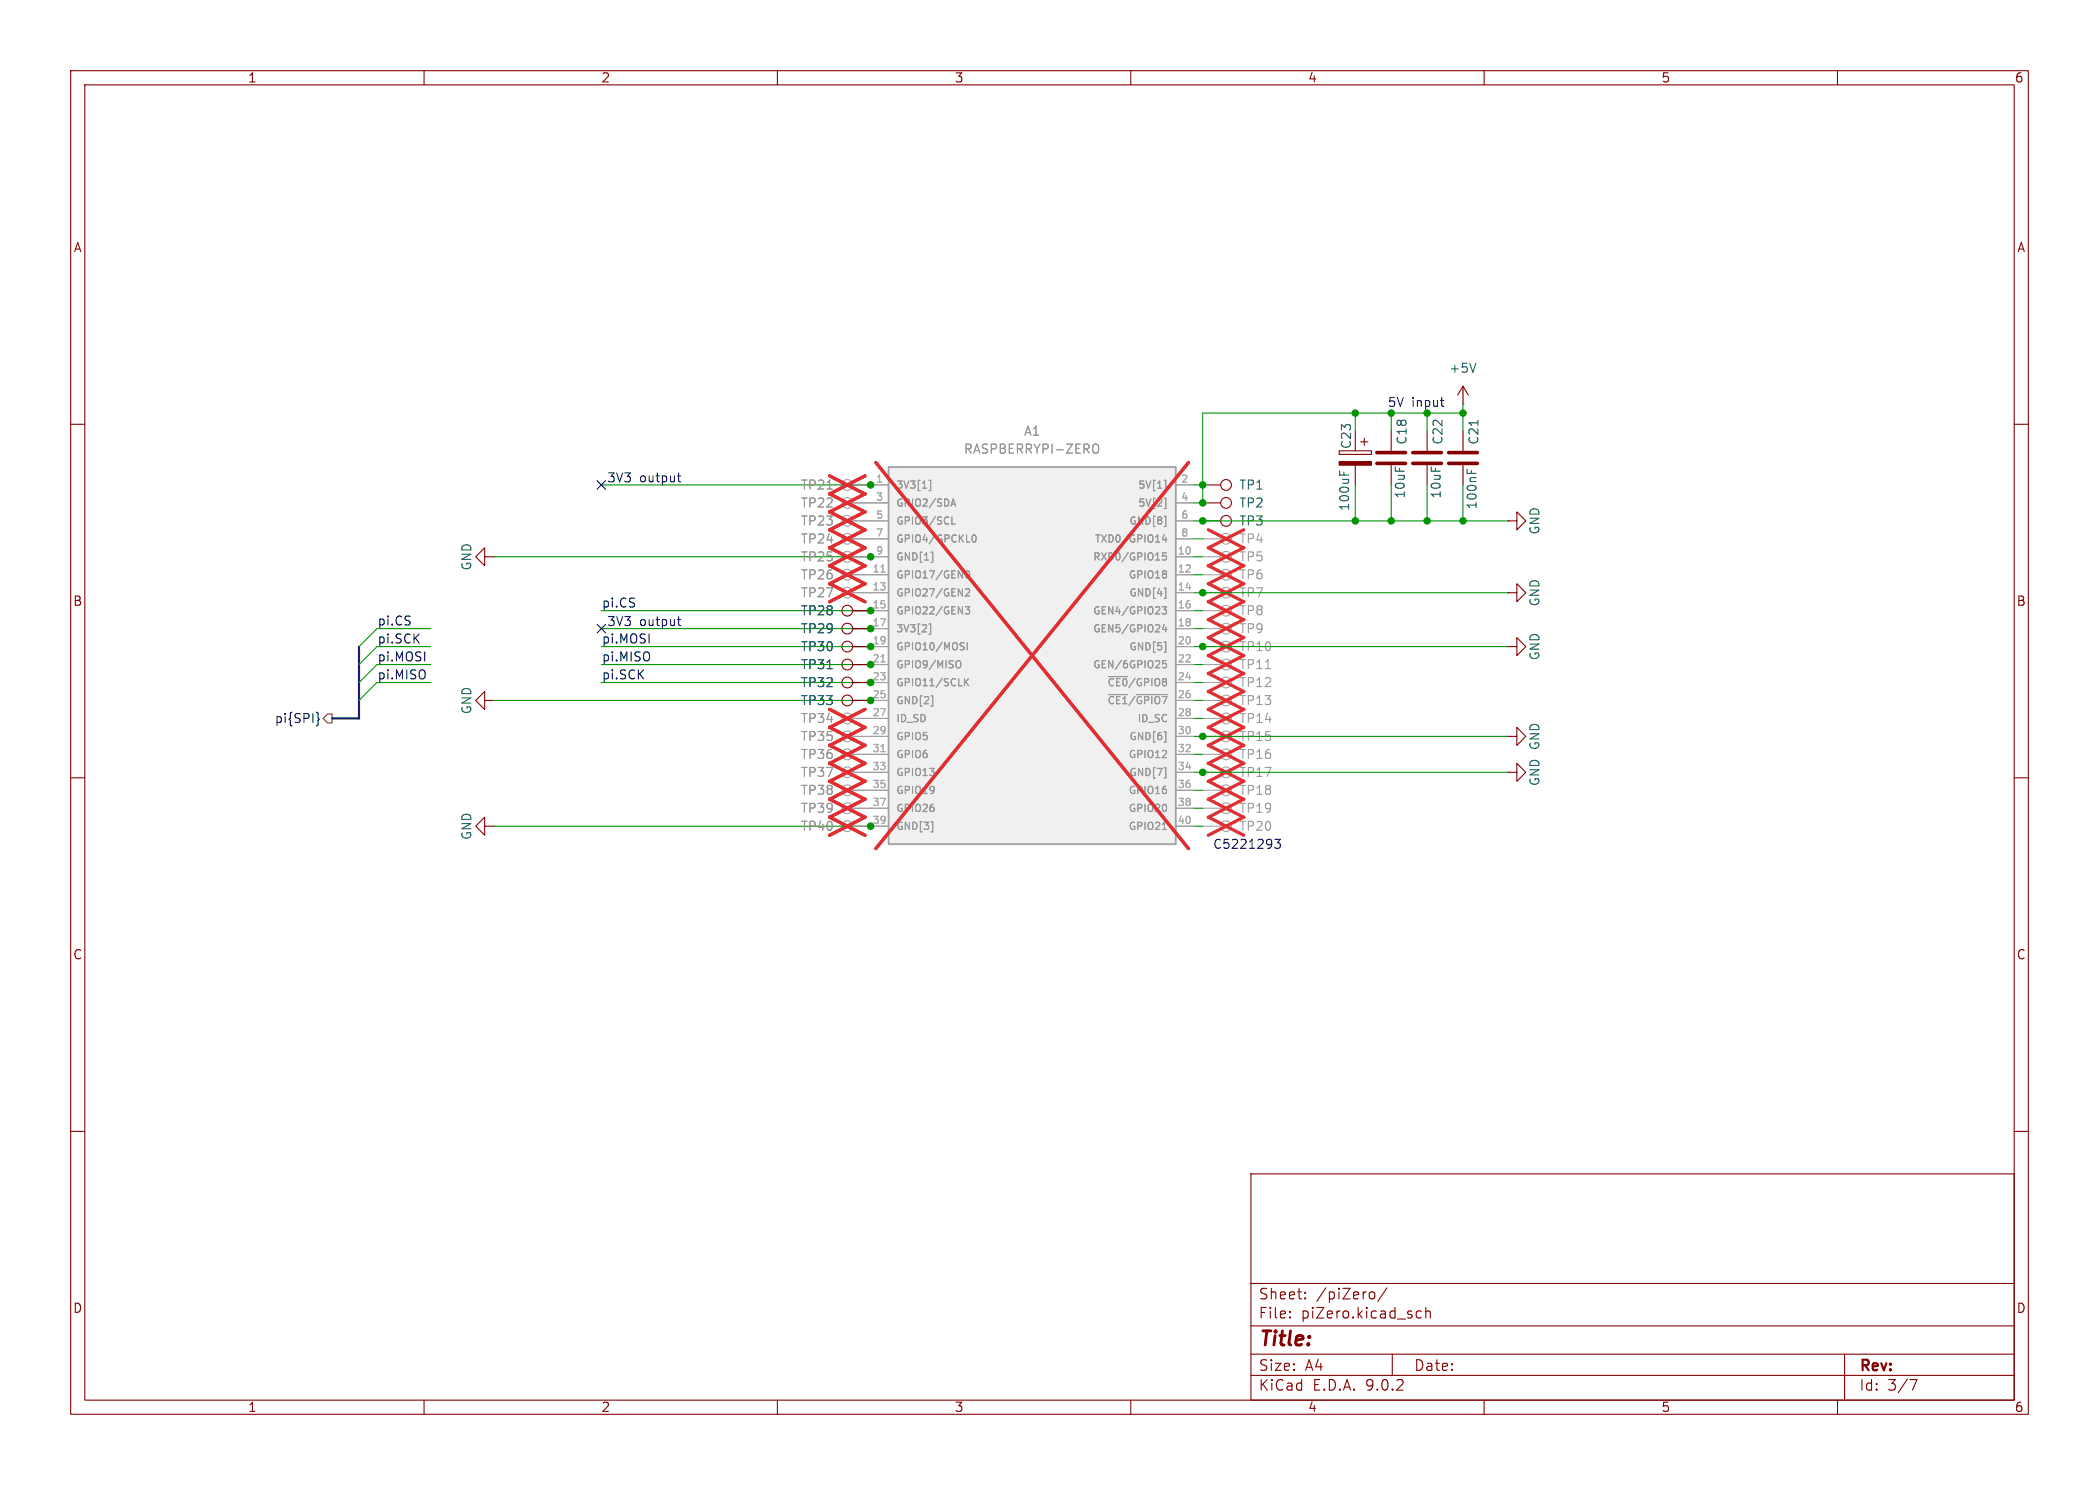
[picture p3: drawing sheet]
<svg xmlns="http://www.w3.org/2000/svg" width="297mm" height="210mm" viewBox="0 0 297 210" stroke-linecap="round" stroke-linejoin="round" font-family="sans-serif">
<g fill="none" stroke="#840000" stroke-width=".15">
<path d="M10 10h277v190h-277zM12 12h273v186h-273zM60 10v2M110 10v2M160 10v2M210 10v2M260 10v2M207 57.2h.1M207 54.6l-.8 1.3M207 54.6l.8 1.3M207 54.6v2.6M10 60h2"/>
<path d="M68.6 78.7v1.3l-1.3-1.3 1.3-1.2v1.2h1.2M69.8 78.7h.1M170.2 68.6h2.5M170.2 71.1h2.5M170.2 73.7h2.5M196.8 61v2.8M196.8 65.8v2.8M201.9 61v2.8M201.9 65.8v2.8M207 61v2.8M207 65.8v2.8M213.4 73.7h1.2v-1.3l1.3 1.3-1.3 1.2v-1.2"/>
<path d="M213.4 73.7h.1M285 60h2M68.6 99.1v1.2l-1.3-1.2 1.3-1.3v1.3h1.2M69.8 99.1h.1M120.6 96.5h2.6M120.6 99.1h2.6M120.6 86.4h2.6M120.6 88.9h2.6M213.4 91.4h1.2v-1.2l1.3 1.2-1.3 1.3v-1.3M213.4 91.4h.1M213.4 83.8h1.2v-1.2l1.3 1.2-1.3 1.3v-1.3M213.4 83.8h.1"/>
<path d="M10 110h2M213.4 104.1h1.2v-1.2l1.3 1.2-1.3 1.3v-1.3M213.4 104.1h.1M213.4 109.2h1.2v-1.2l1.3 1.2-1.3 1.3v-1.3M213.4 109.2h.1M285 110h2M10 160h2M177 166h108v32h-108zM285 160h2M60 198v2M110 198v2M160 198v2"/>
<path d="M177 194.5h108M177 191.5h108M177 187.5h108M177 181.5h108M182.5 186.3h.1l-.1 .1M182.5 186.3v.1M182.5 185.5v.1M182.5 185.5h.1l-.1 .1M184.7 183.6v.1M184.7 183.6h-.1l.1 .1M184.7 182.8v.1M184.7 182.8h-.1l.1 .1"/>
<path d="M194 182.7a.41 .41 0 0 1 .5 .3v.4a.41 .41 0 0 1-.5 .3M196.2 182.1l-1.2 2M197 191.5v3M200.5 186.3l.2 .1 .4-.1M201.1 185.5l-.4-.1-.2 .1M201.7 185.5a.37 .37 0 0 1 .7 .1v.8M201.7 184.9v1.5M210 198v2M260 198v2M261 191.5v6.5M270.2 195.1h1l-.6 1.5"/>
<circle cx="173.5" cy="71.1" r=".76"/>
<circle cx="173.5" cy="73.7" r=".76"/>
<circle cx="173.5" cy="68.6" r=".76"/>
<circle cx="119.9" cy="96.5" r=".76"/>
<circle cx="119.9" cy="86.4" r=".76"/>
<circle cx="119.9" cy="99.1" r=".76"/>
<circle cx="119.9" cy="88.9" r=".76"/>
</g>
<g fill="none" stroke="#a1a1a1" stroke-width=".15">
<path d="M120.6 78.7h2.6M120.6 76.2h2.6M120.6 68.6h2.6M120.6 71.1h2.6M120.6 73.7h2.6M170.2 78.7h2.5M170.2 76.2h2.5M120.6 83.8h2.6M120.6 81.3h2.6M170.2 94h2.5M170.2 96.5h2.5M170.2 86.4h2.5"/>
<path d="M170.2 91.4h2.5M170.2 88.9h2.5M170.2 83.8h2.5M170.2 99.1h2.5M120.6 101.6h2.6M120.6 106.7h2.6M120.6 104.1h2.6M120.6 111.8h2.6M120.6 109.2h2.6M120.6 116.8h2.6M120.6 114.3h2.6M170.2 101.6h2.5"/>
<path d="M170.2 106.7h2.5M170.2 104.1h2.5M170.2 111.8h2.5M170.2 109.2h2.5M170.2 116.8h2.5M170.2 114.3h2.5"/>
<circle cx="119.9" cy="73.7" r=".76"/>
<circle cx="119.9" cy="71.1" r=".76"/>
<circle cx="119.9" cy="68.6" r=".76"/>
<circle cx="119.9" cy="76.2" r=".76"/>
<circle cx="119.9" cy="78.7" r=".76"/>
<circle cx="173.5" cy="78.7" r=".76"/>
<circle cx="173.5" cy="76.2" r=".76"/>
<circle cx="119.9" cy="81.3" r=".76"/>
<circle cx="119.9" cy="83.8" r=".76"/>
<circle cx="173.5" cy="86.4" r=".76"/>
<circle cx="173.5" cy="99.1" r=".76"/>
<circle cx="173.5" cy="91.4" r=".76"/>
<circle cx="173.5" cy="83.8" r=".76"/>
<circle cx="173.5" cy="96.5" r=".76"/>
<circle cx="173.5" cy="88.9" r=".76"/>
<circle cx="173.5" cy="94" r=".76"/>
<circle cx="119.9" cy="114.3" r=".76"/>
<circle cx="119.9" cy="101.6" r=".76"/>
<circle cx="119.9" cy="104.1" r=".76"/>
<circle cx="119.9" cy="111.8" r=".76"/>
<circle cx="119.9" cy="116.8" r=".76"/>
<circle cx="119.9" cy="109.2" r=".76"/>
<circle cx="119.9" cy="106.7" r=".76"/>
<circle cx="173.5" cy="101.6" r=".76"/>
<circle cx="173.5" cy="111.8" r=".76"/>
<circle cx="173.5" cy="104.1" r=".76"/>
<circle cx="173.5" cy="116.8" r=".76"/>
<circle cx="173.5" cy="109.2" r=".76"/>
<circle cx="173.5" cy="114.3" r=".76"/>
<circle cx="173.5" cy="106.7" r=".76"/>
</g>
<g fill="none" stroke="#e12e31" stroke-width=".46">
<path d="M117.4 67.3l5 2.6M117.4 69.8l5 2.6M117.4 74.9l5 2.6M117.4 72.4l5 2.5M117.4 77.5l5 2.5M117.4 80l5 2.6M122.4 67.3l-5 2.6M122.4 69.8l-5 2.6M122.4 74.9l-5 2.6M122.4 72.4l-5 2.5M122.4 77.5l-5 2.5M122.4 80l-5 2.6"/>
<path d="M171 77.5l5 2.5M171 74.9l5 2.6M176 77.5l-5 2.5M176 74.9l-5 2.6M117.4 82.5l5 2.6M122.4 82.5l-5 2.6M171 92.7l5 2.6M171 95.2l5 2.6M171 85.1l5 2.5M171 90.2l5 2.5M171 87.6l5 2.6M171 82.5l5 2.6"/>
<path d="M171 97.8l5 2.5M176 92.7l-5 2.6M176 95.2l-5 2.6M176 85.1l-5 2.5M176 90.2l-5 2.5M176 87.6l-5 2.6M176 82.5l-5 2.6M176 97.8l-5 2.5M117.4 105.4l5 2.6M117.4 100.3l5 2.6M117.4 102.9l5 2.5M117.4 115.6l5 2.5"/>
<path d="M117.4 110.5l5 2.5M117.4 113l5 2.6M117.4 107.9l5 2.6M122.4 105.4l-5 2.6M122.4 100.3l-5 2.6M122.4 102.9l-5 2.5M122.4 115.6l-5 2.5M122.4 110.5l-5 2.5M122.4 113l-5 2.6M122.4 107.9l-5 2.6M171 100.3l5 2.6M171 110.5l5 2.5"/>
<path d="M171 107.9l5 2.6M171 105.4l5 2.6M171 102.9l5 2.5M171 115.6l5 2.5M171 113l5 2.6M176 100.3l-5 2.6M176 110.5l-5 2.5M176 107.9l-5 2.6M176 105.4l-5 2.6M176 102.9l-5 2.5M176 115.6l-5 2.5M176 113l-5 2.6"/>
</g>
<path d="M117 69.2h.8M179.1 94.6h.7" fill="none" stroke="#989898" stroke-width=".15"/>
<path d="M208.8 51.4l-.4 1.2M209.1 59.4v.8M207.6 66.3v.6M208.2 66.5v.4" fill="none" stroke="#006464" stroke-width=".15"/>
<path d="M194.8 64h4.1M194.8 65.5h4.1M199.9 64h4.1M199.9 65.5h4.1M205 64h4M205 65.5h4" fill="none" stroke="#840000" stroke-width=".51"/>
<path d="M125.7 66h40.7v53.4h-40.7z" fill="#f0f0f0"/>
<path d="M125.7 66h40.7v53.4h-40.7z" fill="none" stroke="#a1a1a1" stroke-width=".25"/>
<g fill="none" stroke="#a1a1a1" stroke-width=".15">
<path d="M120.6 68.6h5.1M120.6 71.1h5.1M120.6 73.7h5.1M120.6 76.2h5.1M120.6 78.7h5.1M166.4 68.6h2.5M166.4 71.1h2.5M166.4 73.7h2.5M166.4 76.2h2.5M166.4 78.7h2.5M120.6 81.3h5.1M120.6 83.8h5.1"/>
<path d="M123.2 86.4h2.5M123.2 88.9h2.5M123.2 91.4h2.5M123.2 94h2.5M123.2 96.5h2.5M123.2 99.1h2.5M166.4 81.3h2.5M166.4 83.8h2.5M166.4 86.4h2.5M166.4 88.9h2.5M166.4 91.4h2.5M166.4 94h2.5"/>
<path d="M166.4 96.5h2.5M166.4 99.1h2.5M170.2 81.3h2.5M120.6 101.6h5.1M120.6 104.1h5.1M120.6 106.7h5.1M120.6 109.2h5.1M120.6 111.8h5.1M120.6 114.3h5.1M120.6 116.8h5.1M166.4 101.6h2.5M166.4 104.1h2.5"/>
<path d="M166.4 106.7h2.5M166.4 109.2h2.5M166.4 111.8h2.5M166.4 114.3h2.5M166.4 116.8h2.5"/>
<circle cx="173.5" cy="81.3" r=".76"/>
</g>
<g fill="none" stroke="#989898" stroke-width=".15">
<path d="M117 69.2h.8M131.4 67.9h.3v1.5h-.3M131.7 78.1h.3v1.4h-.3M134.5 71.6l.4-1 .3 1M134.6 71.3h.5M134.7 74.1h.5M137.7 75.7l.1-.1a.54 .54 0 0 1 .3 .6 .54 .54 0 0 1-.3 .5 .68 .68 0 0 1-.1-1zM154.9 62.8a.43 .43 0 0 1 .6 .4v.5a.43 .43 0 0 1-.6 .4M164.7 67.9h.3v1.5h-.3M164.7 70.5h.3v1.4h-.3M164.7 73h.3v1.5h-.3M164.7 75.6l-.2 .7h.6"/>
<path d="M165 76v.7M165 78.2h-.5v.5l.1-.1h.4l.1 .2-.1 .3-.1 .1-.4-.1M131.4 88.2h.3v1.5h-.3M131.7 98.4h.3v1.5h-.3M135.5 93.4a.34 .34 0 0 1 .4 .4v.3a.34 .34 0 0 1-.4 .3M136 90.9h.4M136.2 91.4l.2 .2-.2 .3M136.5 96v1M136.6 85.8h.6l-.3 .4 .3 .1v.4l-.2 .1-.4-.1M136.6 83.4l.4-.1 .2 .3-.6 .7h.6M136.6 96.4l.5 .6M136.7 80.8l.2-.1a.54 .54 0 0 1 .3 .5 .54 .54 0 0 1-.3 .5l-.2-.1-.1-.2z"/>
<path d="M136.9 90.9v1M137.1 96l-.6 .5M156.8 95.7h2.7M156.8 98.2h2.7M160.8 98.2h4.4M164.4 85.8h.7l-.4 .4 .3 .1v.4l-.1 .1-.5-.1M164.7 83.2h.3v1.4h-.3M164.7 90.8h.3v1.4h-.3M164.7 88.3l-.2 .7h.6M165 88.7v.7M165 93.4h-.5v.5l.1-.1 .4 .1 .1 .1-.1 .3-.1 .1-.4-.1M131.7 116.2h.3v1.4h-.3"/>
<path d="M164.5 117.3h.6M164.7 103.5h.3v1.4h-.3M164.7 108.6h.3v1.4h-.3"/>
</g>
<path d="M124.7 80.9h.5M124.7 93.6h.5M124.7 106.3h.5" fill="none" stroke="#aaa" stroke-width=".15"/>
<g fill="none" stroke="#e12e31" stroke-width=".46">
<path d="M117.4 67.3l5 2.6M117.4 69.8l5 2.6M117.4 74.9l5 2.6M117.4 72.4l5 2.5M117.4 77.5l5 2.5M117.4 80l5 2.6M122.4 67.3l-5 2.6M122.4 69.8l-5 2.6M122.4 74.9l-5 2.6M122.4 72.4l-5 2.5M122.4 77.5l-5 2.5M122.4 80l-5 2.6"/>
<path d="M123.9 65.4l44.3 54.6M168.2 65.4l-44.3 54.6M171 80l5 2.6M176 80l-5 2.6M117.4 82.5l5 2.6M122.4 82.5l-5 2.6M117.4 105.4l5 2.6M117.4 100.3l5 2.6M117.4 102.9l5 2.5M117.4 115.6l5 2.5M117.4 110.5l5 2.5M117.4 113l5 2.6"/>
<path d="M117.4 107.9l5 2.6M122.4 105.4l-5 2.6M122.4 100.3l-5 2.6M122.4 102.9l-5 2.5M122.4 115.6l-5 2.5M122.4 110.5l-5 2.5M122.4 113l-5 2.6M122.4 107.9l-5 2.6"/>
</g>
<g fill="none" stroke="#840000" stroke-width=".15">
<path d="M189.5 63.8h4.6v.5h-4.6zM191.8 65.8v2.8M192.5 62.5h1M193 62v1M120.6 91.4h2.6M120.6 94h2.6M120.6 86.4h2.6M120.6 88.9h2.6M120.6 96.5h2.6M120.6 99.1h2.6M68.6 116.8v1.3l-1.3-1.3 1.3-1.2v1.2h1.2M69.8 116.8h.1"/>
<circle cx="119.9" cy="91.4" r=".76"/>
<circle cx="119.9" cy="94" r=".76"/>
</g>
<path d="M189.5 65.3h4.6v.5h-4.6z" fill="#840000" stroke="#840000" stroke-width=".15"/>
<path d="M189.6 66.6v.6M190.2 66.8v.4M117 94.6h.8" fill="none" stroke="#006464" stroke-width=".15"/>
<path d="M84.5 68l1.2 1.2M85.7 68l-1.2 1.2M84.5 88.3l1.2 1.2M85.7 88.3l-1.2 1.2M44.8 100.7l.2 .2v.6l.2 .2-.2 .2v.6l-.2 .2" fill="none" stroke="#000084" stroke-width=".15"/>
<path d="M46.4 101h.6v1.2h-.6l-.7-.6z" fill="none" stroke="#725600" stroke-width=".15"/>
<path d="M50.8 91.4v10.2h-3.8" fill="none" stroke="#000084" stroke-width=".3"/>
<g fill="none" stroke="#009600" stroke-width=".15">
<path d="M191.8 58.4v2.6M196.8 58.4v2.6M201.9 58.4v2.6M207 58.4h-36.8v12.7h-1.3M207 57.2v3.8M69.8 78.7h53.4M85.1 68.6h38.1M168.9 68.6h1.3M168.9 73.7h44.5M168.9 78.7h1.3M168.9 76.2h1.3M191.8 68.6v5.1"/>
<path d="M196.8 68.6v5.1M201.9 68.6v5.1M207 68.6v5.1M61 88.9h-7.7l-2.5 2.5M61 94h-7.7l-2.5 2.5M61 91.4h-7.7l-2.5 2.6M61 96.5h-7.7l-2.5 2.6M69.8 99.1h53.4M85.1 88.9h38.1M85.1 94h38.1M85.1 91.4h38.1M85.1 96.5h38.1"/>
<path d="M85.1 86.4h38.1M168.9 83.8h44.5M168.9 88.9h1.3M168.9 94h1.3M168.9 91.4h44.5M168.9 96.5h1.3M168.9 99.1h1.3M168.9 81.3h1.3M168.9 86.4h1.3M69.8 116.8h53.4M168.9 109.2h44.5M168.9 111.8h1.3"/>
<path d="M168.9 106.7h1.3M168.9 116.8h1.3M168.9 114.3h1.3M168.9 101.6h1.3M168.9 104.1h44.5"/>
</g>
<path d="M203.8 56.6h.5M204.1 57.4l.2 .1M95.8 67.3h.5M96 66.9v1.1l.1 .1h.2M95.8 87.6h.5M96 87.2v1.1l.1 .1 .2 .1M180.4 118.7h.8l-.5 .5 .4 .1v.5l-.2 .2h-.3l-.2-.2" fill="none" stroke="#0000c2" stroke-width=".15"/>
<g fill="#009600" stroke="#009600" stroke-width=".15">
<circle cx="170.2" cy="109.2" r=".46"/>
<circle cx="170.2" cy="91.4" r=".46"/>
<circle cx="196.8" cy="73.7" r=".46"/>
<circle cx="201.9" cy="73.7" r=".46"/>
<circle cx="196.8" cy="58.4" r=".46"/>
<circle cx="191.8" cy="58.4" r=".46"/>
<circle cx="207" cy="73.7" r=".46"/>
<circle cx="201.9" cy="58.4" r=".46"/>
<circle cx="207" cy="58.4" r=".46"/>
<circle cx="191.8" cy="73.7" r=".46"/>
<circle cx="170.2" cy="73.7" r=".46"/>
<circle cx="123.2" cy="68.6" r=".46"/>
<circle cx="123.2" cy="86.4" r=".46"/>
<circle cx="123.2" cy="78.7" r=".46"/>
<circle cx="123.2" cy="94" r=".46"/>
<circle cx="123.2" cy="96.5" r=".46"/>
<circle cx="123.2" cy="88.9" r=".46"/>
<circle cx="123.2" cy="91.4" r=".46"/>
<circle cx="170.2" cy="104.1" r=".46"/>
<circle cx="170.2" cy="68.6" r=".46"/>
<circle cx="170.2" cy="83.8" r=".46"/>
<circle cx="170.2" cy="71.1" r=".46"/>
<circle cx="123.2" cy="99.1" r=".46"/>
<circle cx="123.2" cy="116.8" r=".46"/>
</g>
<text font-size="2.8" fill="#840000" x="178" y="190.9">Title:</text>
<g font-size="2.1" fill="#840000">
<text x="178" y="184">Sheet:</text>
<text x="186.2" y="184">/piZero/</text>
<text x="178" y="186.7">File:</text>
<text x="184.1" y="186.7">piZero.kicad_sch</text>
<text x="178" y="196.9">KiCad</text>
<text x="178" y="194.1">Size:</text>
<text x="184.7" y="194.1">A4</text>
<text x="185.7" y="196.9">E.D.A.</text>
<text x="193.3" y="196.9">9.0.2</text>
<text x="200" y="194.1">Date:</text>
<text x="263" y="194.3">Rev:</text>
<text x="263" y="196.9">Id:</text>
<text x="267.1" y="196.9">3/7</text>
</g>
<g font-size="1.8" fill="#840000">
<text x="35" y="11.9">1</text>
<text x="85" y="11.9">2</text>
<text x="135" y="11.9">3</text>
<text x="185" y="11.9">4</text>
<text x="235" y="11.9">5</text>
<text x="285" y="11.9">6</text>
<text x="10.3" y="35.9">A</text>
<text x="285.3" y="35.9">A</text>
<text x="10.3" y="85.9">B</text>
<text x="285.3" y="85.9">B</text>
<text x="10.3" y="135.9">C</text>
<text x="285.3" y="135.9">C</text>
<text x="10.3" y="185.9">D</text>
<text x="285.3" y="185.9">D</text>
<text x="35" y="199.9">1</text>
<text x="85" y="199.9">2</text>
<text x="135" y="199.9">3</text>
<text x="185" y="199.9">4</text>
<text x="235" y="199.9">5</text>
<text x="285" y="199.9">6</text>
</g>
<g font-size="1.8" fill="#006464">
<text x="205" y="52.9">+5V</text>
<text x="191.4" y="63.6" transform="rotate(-90 191.4 63.6)">C23</text>
<text x="199.2" y="63" transform="rotate(-90 199.2 63)">C18</text>
<text x="204.3" y="63" transform="rotate(-90 204.3 63)">C22</text>
<text x="209.4" y="63" transform="rotate(-90 209.4 63)">C21</text>
<text x="175.3" y="69.4">TP1</text>
<text x="175.3" y="72">TP2</text>
<text x="199" y="70.6" transform="rotate(-90 199 70.6)">10uF</text>
<text x="204.1" y="70.6" transform="rotate(-90 204.1 70.6)">10uF</text>
<text x="175.3" y="74.5">TP3</text>
<text x="191.1" y="72.4" transform="rotate(-90 191.1 72.4)">100uF</text>
<text x="209.1" y="72.1" transform="rotate(-90 209.1 72.1)">100nF</text>
<text x="218" y="75.7" transform="rotate(-90 218 75.7)">GND</text>
<text x="66.9" y="80.8" transform="rotate(-90 66.9 80.8)">GND</text>
<text x="113.2" y="87.2">TP28</text>
<text x="113.2" y="89.8">TP29</text>
<text x="218" y="85.9" transform="rotate(-90 218 85.9)">GND</text>
<text x="113.2" y="92.3">TP30</text>
<text x="113.2" y="94.8">TP31</text>
<text x="218" y="93.5" transform="rotate(-90 218 93.5)">GND</text>
<text x="66.9" y="101.1" transform="rotate(-90 66.9 101.1)">GND</text>
<text x="113.2" y="97.4">TP32</text>
<text x="113.2" y="99.9">TP33</text>
<text x="218" y="111.3" transform="rotate(-90 218 111.3)">GND GND</text>
<text x="66.9" y="118.9" transform="rotate(-90 66.9 118.9)">GND</text>
</g>
<g font-size="1.8" fill="#0000c2">
<text x="196.3" y="57.8">5V</text>
<text x="199.8" y="57.8">input</text>
<text x="85.8" y="68.4">3V3</text>
<text x="90.5" y="68.4">output</text>
<text x="85.8" y="88.8">3V3</text>
<text x="90.5" y="88.8">output</text>
<text x="171.6" y="120.2">C5221293</text>
</g>
<g font-size="1.8" fill="#989898">
<text x="136.3" y="64.4">RASPBERRYPI-ZERO</text>
<text x="144.8" y="61.8">A1</text>
<text x="113.2" y="69.4">TP21</text>
<text x="113.2" y="72">TP22</text>
<text x="113.2" y="77.1">TP24</text>
<text x="113.2" y="74.5">TP23</text>
<text x="175.3" y="77.1">TP4</text>
<text x="113.2" y="79.6">TP25</text>
<text x="113.2" y="82.1">TP26</text>
<text x="175.3" y="79.6">TP5</text>
<text x="175.3" y="82.1">TP6</text>
<text x="113.2" y="84.7">TP27</text>
<text x="175.3" y="87.2">TP8</text>
<text x="175.3" y="89.8">TP9</text>
<text x="175.3" y="84.7">TP7</text>
<text x="175.3" y="94.8">TP11</text>
<text x="175.3" y="92.3">TP10</text>
<text x="175.3" y="97.4">TP12</text>
<text x="175.3" y="99.9">TP13</text>
<text x="113.2" y="107.5">TP36</text>
<text x="113.2" y="102.5">TP34</text>
<text x="113.2" y="105">TP35</text>
<text x="175.3" y="102.5">TP14</text>
<text x="175.3" y="107.5">TP16</text>
<text x="175.3" y="105">TP15</text>
<text x="113.2" y="112.6">TP38</text>
<text x="113.2" y="110.1">TP37</text>
<text x="175.3" y="112.6">TP18</text>
<text x="175.3" y="110.1">TP17</text>
<text x="113.2" y="117.7">TP40</text>
<text x="113.2" y="115.2">TP39</text>
<text x="175.3" y="117.7">TP20</text>
<text x="175.3" y="115.2">TP19</text>
</g>
<g font-size="1.8" fill="#0f0f0f">
<text x="53.3" y="88.6">pi.CS</text>
<text x="85.1" y="86">pi.CS</text>
<text x="53.3" y="93.6">pi.MOSI</text>
<text x="53.3" y="91.1">pi.SCK</text>
<text x="85.1" y="91.1">pi.MOSI</text>
<text x="85.1" y="93.6">pi.MISO</text>
<text x="53.3" y="96.2">pi.MISO</text>
<text x="85.1" y="96.2">pi.SCK</text>
</g>
<text font-size="1.8" fill="#000084" x="38.8" y="102.5">pi{SPI}</text>
<g font-size="1.4" fill="#aaa">
<text x="123.8" y="68.3">1</text>
<text x="123.8" y="70.9">3</text>
<text x="167" y="68.3">2</text>
<text x="167" y="70.9">4</text>
<text x="123.8" y="73.4">5</text>
<text x="123.8" y="75.9">7</text>
<text x="167" y="73.4">6</text>
<text x="167" y="75.9">8</text>
<text x="123.4" y="81">11</text>
<text x="123.4" y="83.6">13</text>
<text x="123.8" y="78.5">9</text>
<text x="166.5" y="78.5">10</text>
<text x="166.5" y="81">12</text>
<text x="166.5" y="83.6">14</text>
<text x="123.4" y="86.1">15</text>
<text x="123.4" y="88.6">17</text>
<text x="166.5" y="86.1">16</text>
<text x="166.5" y="88.6">18</text>
<text x="123.4" y="91.2">19</text>
<text x="123.4" y="93.7">21</text>
<text x="166.5" y="91.2">20</text>
<text x="166.5" y="93.7">22</text>
<text x="123.4" y="96.3">23</text>
<text x="123.4" y="98.8">25</text>
<text x="123.4" y="101.3">27</text>
<text x="166.5" y="96.3">24</text>
<text x="166.5" y="98.8">26</text>
<text x="166.5" y="101.3">28</text>
<text x="123.4" y="103.9">29</text>
<text x="123.4" y="106.4">31</text>
<text x="166.5" y="103.9">30</text>
<text x="166.5" y="106.4">32</text>
<text x="123.4" y="109">33</text>
<text x="123.4" y="111.5">35</text>
<text x="166.5" y="109">34</text>
<text x="166.5" y="111.5">36</text>
<text x="123.4" y="114">37</text>
<text x="123.4" y="116.6">39</text>
<text x="166.5" y="114">38</text>
<text x="166.5" y="116.6">40</text>
</g>
<g font-size="1.4" fill="#989898">
<text x="126.7" y="69.3">3V3[1]</text>
<text x="126.7" y="71.9">GPIO2/SDA</text>
<text x="160.9" y="69.3">5V[1]</text>
<text x="160.9" y="71.9">5V[2]</text>
<text x="126.7" y="74.4">GPIO3/SCL</text>
<text x="126.7" y="76.9">GPIO4/GPCKL0</text>
<text x="154.8" y="76.9">TXD0/GPIO14</text>
<text x="159.7" y="74.4">GND[8]</text>
<text x="126.7" y="79.5">GND[1]</text>
<text x="126.7" y="82">GPIO17/GEN0</text>
<text x="154.6" y="79.5">RXD0/GPIO15</text>
<text x="159.6" y="82">GPIO18</text>
<text x="126.7" y="84.6">GPIO27/GEN2</text>
<text x="126.7" y="87.1">GPIO22/GEN3</text>
<text x="126.7" y="89.6">3V3[2]</text>
<text x="154.6" y="87.1">GEN4/GPIO23</text>
<text x="154.6" y="89.6">GEN5/GPIO24</text>
<text x="159.7" y="84.6">GND[4]</text>
<text x="126.7" y="92.2">GPIO10/MOSI</text>
<text x="126.7" y="94.7">GPIO9/MISO</text>
<text x="154.6" y="94.7">GEN/6GPIO25</text>
<text x="159.7" y="92.2">GND[5]</text>
<text x="126.7" y="97.3">GPIO11/SCLK</text>
<text x="126.7" y="99.8">GND[2]</text>
<text x="156.6" y="97.3">~{CE0}/GPIO8</text>
<text x="156.6" y="99.8">~{CE1}/~{GPIO7}</text>
<text x="126.7" y="102.3">ID_SD</text>
<text x="126.7" y="104.9">GPIO5</text>
<text x="126.7" y="107.4">GPIO6</text>
<text x="159.6" y="107.4">GPIO12</text>
<text x="159.7" y="104.9">GND[6]</text>
<text x="160.8" y="102.3">ID_SC</text>
<text x="126.7" y="110">GPIO13</text>
<text x="126.7" y="112.5">GPIO19</text>
<text x="159.6" y="112.5">GPIO16</text>
<text x="159.7" y="110">GND[7]</text>
<text x="126.7" y="115">GPIO26</text>
<text x="126.7" y="117.6">GND[3]</text>
<text x="159.6" y="115">GPIO20</text>
<text x="159.6" y="117.6">GPIO21</text>
</g>
</svg>
